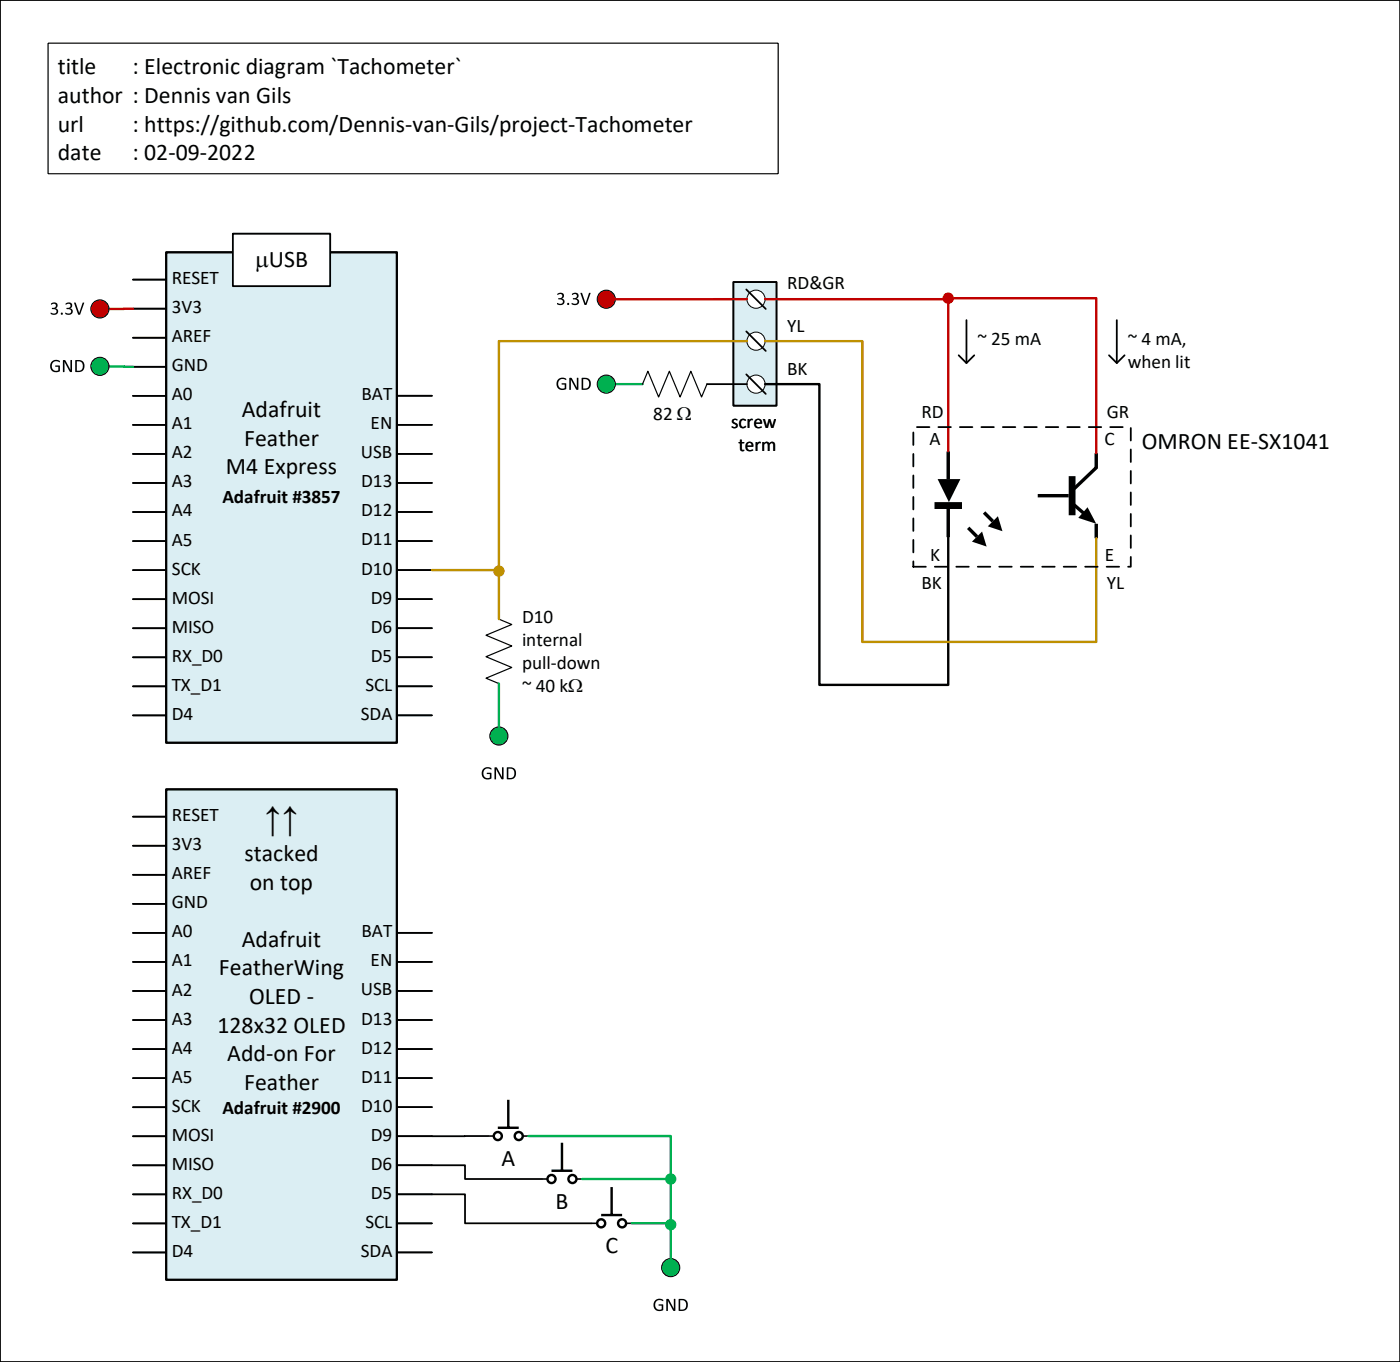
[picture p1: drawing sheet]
<svg xmlns="http://www.w3.org/2000/svg" width="207mm" height="201mm" viewBox="0 0 207 201" stroke-linecap="round" stroke-linejoin="round" font-family="sans-serif">
<path d="M0 0h207v201.3h-207z" fill="none" stroke="#000" stroke-width=".26"/>
<path d="M7.1 6.4h107.9v19.3h-107.9z" fill-rule="evenodd" fill="#fff"/>
<path d="M7.1 6.4h107.9v19.3h-107.9z" fill="none" stroke="#000" stroke-width=".15"/>
<path d="M7.1 6.4h107.9v19.3h-107.9z" fill-rule="evenodd" fill="#fff"/>
<path d="M7.1 6.4h107.9v19.3h-107.9z" fill="none" stroke="#000" stroke-width=".15"/>
<g fill="#000">
<path d="M138.2 74.2h4v1h-4zM138.6 70.8l1.7 3.4 1.7-3.4z" fill-rule="evenodd"/>
<path d="M143.7 80.1l1.5-1.5 .7 2.2zM146 77.8l1.5-1.5 .7 2.2z" fill-rule="evenodd"/>
</g>
<path d="M140.2 66.7v4.1M140.2 75.2v4.2M143.1 78l1.3 1.3M145.5 75.7l1.3 1.3" fill="none" stroke="#000" stroke-width=".51"/>
<path d="M24.6 37.3h34.1v72.5h-34.1z" fill-rule="evenodd" fill="#dbeef3"/>
<path d="M24.6 37.3h34.1v72.5h-34.1z" fill="none" stroke="#000" stroke-width=".32"/>
<g fill="none" stroke="#000" stroke-width=".25">
<path d="M19.7 41.3h4.9M19.7 45.6h4.9M19.7 49.9h4.9M19.7 54.2h4.9M19.7 58.5h4.9M58.7 58.5h5.2M19.7 62.8h4.9M19.7 67.1h4.9M19.7 71.4h4.9M19.7 75.7h4.9M19.7 80h4.9M58.7 62.8h5.2"/>
<path d="M58.7 67.1h5.2M58.7 71.4h5.2M58.7 80h5.2M58.7 75.7h5.2M19.7 84.3h4.9M19.7 88.6h4.9M19.7 92.9h4.9M19.7 97.1h4.9M58.7 84.3h5.2M58.7 88.5h5.2M58.7 92.8h5.2M58.7 97.1h5.2"/>
<path d="M19.7 101.4h4.9M19.7 105.7h4.9M58.7 105.7h5.2M58.7 101.4h5.2"/>
</g>
<path d="M34.4 34.5h14.4v7.8h-14.4z" fill-rule="evenodd" fill="#fff"/>
<path d="M34.4 34.5h14.4v7.8h-14.4z" fill="none" stroke="#000" stroke-width=".26"/>
<path d="M24.6 37.3h34.1v72.5h-34.1z" fill-rule="evenodd" fill="#dbeef3"/>
<path d="M24.6 37.3h34.1v72.5h-34.1z" fill="none" stroke="#000" stroke-width=".32"/>
<g fill="none" stroke="#000" stroke-width=".25">
<path d="M19.7 41.3h4.9M19.7 45.6h4.9M19.7 49.9h4.9M19.7 54.2h4.9M19.7 58.5h4.9M58.7 58.5h5.2M19.7 62.8h4.9M19.7 67.1h4.9M19.7 71.4h4.9M19.7 75.7h4.9M19.7 80h4.9M58.7 62.8h5.2"/>
<path d="M58.7 67.1h5.2M58.7 71.4h5.2M58.7 80h5.2M58.7 75.7h5.2M19.7 84.3h4.9M19.7 88.6h4.9M19.7 92.9h4.9M19.7 97.1h4.9M58.7 84.3h5.2M58.7 88.5h5.2M58.7 92.8h5.2M58.7 97.1h5.2"/>
<path d="M19.7 101.4h4.9M19.7 105.7h4.9M58.7 105.7h5.2M58.7 101.4h5.2"/>
</g>
<path d="M34.4 34.5h14.4v7.8h-14.4z" fill-rule="evenodd" fill="#fff"/>
<path d="M34.4 34.5h14.4v7.8h-14.4z" fill="none" stroke="#000" stroke-width=".26"/>
<path d="M153.4 73.3h4.6M158.8 74.6l1.3 1.2M162.1 67v2.1l-3.3 3.1M162.1 77.4v2.1" fill="none" stroke="#000" stroke-width=".5"/>
<path d="M160.8 75l-1.4 1.5 2.7 .9zM158 70.4h1v5.8h-1z" fill-rule="evenodd" fill="#000"/>
<path d="M24.6 116.7h34.1v72.4h-34.1z" fill-rule="evenodd" fill="#dbeef3"/>
<path d="M24.6 116.7h34.1v72.4h-34.1z" fill="none" stroke="#000" stroke-width=".32"/>
<g fill="none" stroke="#000" stroke-width=".25">
<path d="M19.7 120.7h4.9M19.7 125h4.9M19.7 129.3h4.9M19.7 133.6h4.9M19.7 137.9h4.9M58.7 137.9h5.2M19.7 142.2h4.9M19.7 146.5h4.9M19.7 150.8h4.9M19.7 155h4.9M19.7 159.3h4.9M58.7 142.2h5.2"/>
<path d="M58.7 146.5h5.2M58.7 150.7h5.2M58.7 155h5.2M58.7 159.3h5.2M19.7 163.6h4.9M19.7 167.9h4.9M19.7 172.2h4.9M19.7 176.5h4.9M58.7 167.9h5.2M58.7 172.2h5.2M58.7 176.5h5.2M58.7 163.6h5.2"/>
<path d="M19.7 180.8h4.9M19.7 185.1h4.9M58.7 180.8h5.2M58.7 185.1h5.2"/>
</g>
<path d="M24.6 116.7h34.1v72.4h-34.1z" fill-rule="evenodd" fill="#dbeef3"/>
<path d="M24.6 116.7h34.1v72.4h-34.1z" fill="none" stroke="#000" stroke-width=".32"/>
<g fill="none" stroke="#000" stroke-width=".25">
<path d="M19.7 120.7h4.9M19.7 125h4.9M19.7 129.3h4.9M19.7 133.6h4.9M19.7 137.9h4.9M58.7 137.9h5.2M19.7 142.2h4.9M19.7 146.5h4.9M19.7 150.8h4.9M19.7 155h4.9M19.7 159.3h4.9M58.7 142.2h5.2"/>
<path d="M58.7 146.5h5.2M58.7 150.7h5.2M58.7 155h5.2M58.7 159.3h5.2M19.7 163.6h4.9M19.7 167.9h4.9M19.7 172.2h4.9M19.7 176.5h4.9M58.7 167.9h5.2M58.7 172.2h5.2M58.7 176.5h5.2M58.7 163.6h5.2"/>
<path d="M19.7 180.8h4.9M19.7 185.1h4.9M58.7 180.8h5.2M58.7 185.1h5.2"/>
</g>
<path d="M19.7 45.6l-3.6 .1" fill="none" stroke="#c00000" stroke-width=".35"/>
<path d="M16.1 54.1l3.6 .1" fill="none" stroke="#00b050" stroke-width=".35"/>
<circle cx="14.8" cy="45.7" r="1.34" fill="#c00000"/>
<circle cx="14.8" cy="45.7" r="1.34" fill="none" stroke="#000" stroke-width=".15"/>
<path d="M7.6 44.8a.5 .5 0 0 1 .7 0 .5 .5 0 0 1 0 .7l-.1 .1a.51 .51 0 0 1 .4 .6 .51 .51 0 0 1-.7 .3 .26 .26 0 0 1-.3 0 .26 .26 0 0 1-.1-.3 .44 .44 0 0 0 .6 .1 .44 .44 0 0 0 .2-.5l-.6-.1v-.2a.35 .35 0 0 0 .5-.1 .35 .35 0 0 0-.2-.5l-.4 .1zM9 46.4a.16 .16 0 0 1 .3 0 .16 .16 0 0 1-.3 0zM9.7 44.8a.5 .5 0 0 1 .8 0 .5 .5 0 0 1-.1 .7l-.1 .1a.51 .51 0 0 1 .4 .6 .51 .51 0 0 1-.7 .3 .26 .26 0 0 1-.3 0 .26 .26 0 0 1 0-.3 .44 .44 0 0 0 .5 .1 .44 .44 0 0 0 .2-.5l-.5-.1v-.2a.35 .35 0 0 0 .5-.1 .35 .35 0 0 0-.2-.5l-.5 .1zM11 44.7l.2 .1 .5 1.5 .5-1.6h.2l-.6 1.8h-.3z" fill="#000"/>
<circle cx="14.8" cy="54.1" r="1.34" fill="#00b050"/>
<circle cx="14.8" cy="54.1" r="1.34" fill="none" stroke="#000" stroke-width=".15"/>
<path d="M7.7 53.4a.71 .71 0 0 1 1.2 .1 1.19 1.19 0 0 0-1.1 .1 .7 .7 0 0 0-.1 .9 .7 .7 0 0 0 .9 .2v-.5h-.4v-.2h.6l.1 .8a.9 .9 0 0 1-1.3-.1 .9 .9 0 0 1 .1-1.3zM9.3 53.2l.4 .1 .7 1.4v-1.5h.2v1.7a.24 .24 0 0 1-.4-.1l-.7-1.3v1.5h-.2zM11.1 53.2a.95 .95 0 0 1 1.4 .9 .95 .95 0 0 1-1.4 .9zM11.4 53.4v1.4a.72 .72 0 0 0 .8-.7 .72 .72 0 0 0-.8-.7z" fill="#000"/>
<path d="M91 56.8h4" fill="none" stroke="#00b050" stroke-width=".35"/>
<circle cx="89.6" cy="44.2" r="1.34" fill="#c00000"/>
<circle cx="89.6" cy="44.2" r="1.34" fill="none" stroke="#000" stroke-width=".15"/>
<path d="M82.4 43.4a.5 .5 0 0 1 .8-.1 .5 .5 0 0 1-.1 .8h-.1a.51 .51 0 0 1 .4 .7 .51 .51 0 0 1-.7 .3 .27 .27 0 0 1-.3 0 .27 .27 0 0 1 0-.3 .67 .67 0 0 0 .8-.1 .46 .46 0 0 0-.6-.5v-.1a.35 .35 0 0 0 .5-.2 .35 .35 0 0 0-.2-.4l-.5 .1zM83.8 44.9a.16 .16 0 0 1 .3 0 .16 .16 0 0 1-.3 0zM84.6 43.4a.5 .5 0 0 1 .8-.1 .5 .5 0 0 1-.1 .8h-.1a.51 .51 0 0 1 .4 .7 .51 .51 0 0 1-.7 .3 .27 .27 0 0 1-.3 0 .27 .27 0 0 1-.1-.3 .67 .67 0 0 0 .9-.1 .46 .46 0 0 0-.7-.5v-.1a.35 .35 0 0 0 .5-.2 .35 .35 0 0 0-.1-.4l-.5 .1zM85.8 43.3h.3l.5 1.5 .5-1.5h.2l-.6 1.8-.3-.1z" fill="#000"/>
<circle cx="89.6" cy="56.8" r="1.34" fill="#00b050"/>
<circle cx="89.6" cy="56.8" r="1.34" fill="none" stroke="#000" stroke-width=".15"/>
<path d="M82.5 56.1a.71 .71 0 0 1 1.2 0v.1a1.18 1.18 0 0 0-1 0 .7 .7 0 0 0-.1 .9 .7 .7 0 0 0 .9 .3v-.6h-.5v-.2l.7 .1v.7a.91 .91 0 0 1-1.3-.1 .91 .91 0 0 1 .1-1.2zM84.2 55.9h.3l.8 1.4v-1.4h.2v1.6a.23 .23 0 0 1-.4-.1l-.7-1.3v1.5h-.2zM86 55.9a.95 .95 0 0 1 1.3 .8 .95 .95 0 0 1-1.3 .9zM86.2 56v1.4a.71 .71 0 0 0 .9-.7 .71 .71 0 0 0-.9-.7z" fill="#000"/>
<path d="M108.4 41.7h6.4v18.2h-6.4z" fill-rule="evenodd" fill="#dbeef3"/>
<path d="M108.4 41.7h6.4v18.2h-6.4z" fill="none" stroke="#000" stroke-width=".26"/>
<circle cx="111.8" cy="50.4" r="1.34" fill="#fff"/>
<circle cx="111.8" cy="50.4" r="1.34" fill="none" stroke="#000" stroke-width=".15"/>
<path d="M110.3 49l2.9 2.9" fill="none" stroke="#000" stroke-width=".26"/>
<circle cx="111.8" cy="50.4" r="1.34" fill="#fff"/>
<circle cx="111.8" cy="50.4" r="1.34" fill="none" stroke="#000" stroke-width=".15"/>
<path d="M110.3 49l2.9 2.9" fill="none" stroke="#000" stroke-width=".26"/>
<circle cx="111.8" cy="56.8" r="1.34" fill="#fff"/>
<circle cx="111.8" cy="56.8" r="1.34" fill="none" stroke="#000" stroke-width=".15"/>
<path d="M110.3 55.3l2.9 2.9" fill="none" stroke="#000" stroke-width=".26"/>
<circle cx="111.8" cy="56.8" r="1.34" fill="#fff"/>
<circle cx="111.8" cy="56.8" r="1.34" fill="none" stroke="#000" stroke-width=".15"/>
<path d="M110.3 55.3l2.9 2.9" fill="none" stroke="#000" stroke-width=".26"/>
<circle cx="111.8" cy="44.2" r="1.34" fill="#fff"/>
<circle cx="111.8" cy="44.2" r="1.34" fill="none" stroke="#000" stroke-width=".15"/>
<path d="M110.3 42.8l2.9 2.9" fill="none" stroke="#000" stroke-width=".26"/>
<circle cx="111.8" cy="44.2" r="1.34" fill="#fff"/>
<circle cx="111.8" cy="44.2" r="1.34" fill="none" stroke="#000" stroke-width=".15"/>
<path d="M110.3 42.8l2.9 2.9" fill="none" stroke="#000" stroke-width=".26"/>
<path d="M108.4 41.7h6.4v18.2h-6.4z" fill-rule="evenodd" fill="#dbeef3"/>
<path d="M108.4 41.7h6.4v18.2h-6.4z" fill="none" stroke="#000" stroke-width=".26"/>
<circle cx="111.8" cy="50.4" r="1.34" fill="#fff"/>
<circle cx="111.8" cy="50.4" r="1.34" fill="none" stroke="#000" stroke-width=".15"/>
<path d="M110.3 49l2.9 2.9" fill="none" stroke="#000" stroke-width=".26"/>
<circle cx="111.8" cy="56.8" r="1.34" fill="#fff"/>
<circle cx="111.8" cy="56.8" r="1.34" fill="none" stroke="#000" stroke-width=".15"/>
<path d="M110.3 55.3l2.9 2.9" fill="none" stroke="#000" stroke-width=".26"/>
<circle cx="111.8" cy="44.2" r="1.34" fill="#fff"/>
<circle cx="111.8" cy="44.2" r="1.34" fill="none" stroke="#000" stroke-width=".15"/>
<path d="M110.3 42.8l2.9 2.9" fill="none" stroke="#000" stroke-width=".26"/>
<path d="M110.4 44.2h-19.4" fill="none" stroke="#c00000" stroke-width=".35"/>
<path d="M95 56.8l.8-1.9 1.6 3.8 1.6-3.8 1.5 3.8 1.6-3.8 1.6 3.8 .8-1.9" fill="none" stroke="#000" stroke-width=".18"/>
<circle cx="140.2" cy="44.1" r=".84" fill="#c00000"/>
<path d="M113.1 44.2h26.3M140.2 44.9v21.8M141 44.1h21.1v22.9" fill="none" stroke="#c00000" stroke-width=".35"/>
<path d="M113.1 56.8h8v44.4h19.1v-21.8" fill="none" stroke="#000" stroke-width=".35"/>
<path d="M110.4 50.4h-36.6v33.2M113.1 50.4h14.4v44.5h34.6v-15.4" fill="none" stroke="#bf9000" stroke-width=".35"/>
<path d="M135 63.1h32.2v20.7h-32.2z" fill="none" stroke="#000" stroke-width=".26" stroke-dasharray="1.9 1.3"/>
<path d="M104.5 56.8h5.9" fill="none" stroke="#000" stroke-width=".26"/>
<path d="M73.8 91.5l1.9 .8-3.9 1.6 3.9 1.6-3.9 1.6 3.9 1.5-3.9 1.6 2 .8" fill="none" stroke="#000" stroke-width=".18"/>
<circle cx="73.8" cy="108.8" r="1.34" fill="#00b050"/>
<circle cx="73.8" cy="108.8" r="1.34" fill="none" stroke="#000" stroke-width=".15"/>
<path d="M71.5 113.6a.71 .71 0 0 1 1.2 .1h-.1a1.18 1.18 0 0 0-1 .1 .7 .7 0 0 0-.1 .9 .7 .7 0 0 0 .9 .2v-.5h-.4v-.2h.6l.1 .8a.91 .91 0 0 1-1.3-.1 .91 .91 0 0 1 .1-1.3zM73.1 113.4l.4 .1 .7 1.4v-1.5h.2v1.7a.24 .24 0 0 1-.4-.1l-.7-1.3v1.4l-.2 .1zM74.9 113.4a.95 .95 0 0 1 1.4 .9 .95 .95 0 0 1-1.4 .9zM75.2 113.6v1.4a.71 .71 0 0 0 .8-.7 .71 .71 0 0 0-.8-.7z" fill="#000"/>
<path d="M73.8 101v6.4" fill="none" stroke="#00b050" stroke-width=".35"/>
<circle cx="73.8" cy="84.4" r=".84" fill="#bf9000"/>
<path d="M63.9 84.3h9M73.8 85.2v6.3" fill="none" stroke="#bf9000" stroke-width=".35"/>
<path d="M72.2 167.9h.8M77.3 167.9h.8M80.1 174.3h.8M85.2 174.3h.9M87.4 180.8h.9M92.6 180.8h.8" fill="none" stroke="#000" stroke-width=".24"/>
<g fill="none" stroke="#000" stroke-width=".36">
<path d="M73.6 166.7h3.1M75.1 162.5v4.2M81.5 173h3.1M83.1 168.9v4.1M88.9 179.6h3.1M90.4 175.4v4.2"/>
<circle cx="73.6" cy="167.9" r=".6"/>
<circle cx="76.7" cy="167.9" r=".6"/>
<circle cx="81.5" cy="174.3" r=".6"/>
<circle cx="84.6" cy="174.3" r=".6"/>
<circle cx="88.9" cy="180.8" r=".6"/>
<circle cx="92" cy="180.8" r=".59"/>
</g>
<path d="M63.9 172.2h4.8v2.1h11.4M63.9 176.5h4.8v4.3h18.7M72.2 167.9h-8.3" fill="none" stroke="#000" stroke-width=".26"/>
<circle cx="99.2" cy="187.3" r="1.34" fill="#00b050"/>
<circle cx="99.2" cy="187.3" r="1.34" fill="none" stroke="#000" stroke-width=".15"/>
<path d="M96.9 192.2a.71 .71 0 0 1 1.2 0l-.1 .1a1.19 1.19 0 0 0-1 0 .7 .7 0 0 0-.1 1 .7 .7 0 0 0 .9 .2v-.5h-.4v-.2h.6l.1 .8a.91 .91 0 0 1-1.3-.1 .91 .91 0 0 1 .1-1.3zM98.5 192h.4l.7 1.4v-1.4h.2v1.7a.23 .23 0 0 1-.4-.1l-.7-1.4v1.5h-.2zM100.3 192a.95 .95 0 0 1 1.4 .9 .95 .95 0 0 1-1.4 .8zM100.6 192.2v1.4a.71 .71 0 0 0 .8-.7 .71 .71 0 0 0-.8-.7z" fill="#000"/>
<g fill="#00b050">
<circle cx="99.2" cy="181" r=".84"/>
<circle cx="99.2" cy="174.3" r=".84"/>
</g>
<path d="M78.1 167.9h21.1v5.5M86.1 174.3h12.2M99.2 175.1v5.1M93.4 180.8h4.9M99.2 181.8v4.2" fill="none" stroke="#00b050" stroke-width=".35"/>
<path d="M141.7 52.5l1.2 1.2 1.1-1.2M142.9 47.3v6.4M163.9 52.5l1.2 1.2 1.2-1.2M165.1 47.3v6.4" fill="none" stroke="#000" stroke-width=".26"/>
<text font-size="5.1" x="39.1" y="122.5">↑↑</text>
<g font-size="3.5">
<text x="8.5" y="11">title</text>
<text x="19.6" y="11">: Electronic diagram `Tachometer`</text>
<text x="8.5" y="15.2">author : Dennis van Gils</text>
<text x="8.5" y="19.4">url</text>
<text x="8.5" y="23.7">date</text>
<text x="19.6" y="19.4">: https://github.com/Dennis-van-Gils/project-Tachometer</text>
<text x="19.6" y="23.7">: 02-09-2022</text>
<text x="37.7" y="39.5">mUSB</text>
<text x="35.8" y="61.6">Adafruit</text>
<text x="36.1" y="65.9">Feather</text>
<text x="33.4" y="70.1">M4 Express</text>
<text x="168.8" y="66.3">OMRON EE-SX1041</text>
<text x="36.1" y="127.2">stacked</text>
<text x="36.9" y="131.5">on top</text>
<text x="35.8" y="139.9">Adafruit</text>
<text x="32.4" y="144.2">FeatherWing</text>
<text x="36.8" y="148.4">OLED -</text>
<text x="32.1" y="152.6">128x32 OLED</text>
<text x="33.6" y="156.9">Add-on For</text>
<text x="36.1" y="161.1">Feather</text>
<text x="74.1" y="172.3">A</text>
<text x="82.1" y="178.7">B</text>
<text x="89.5" y="185.2">C</text>
</g>
<g font-size="2.8">
<text x="25.4" y="42">RESET</text>
<text x="25.4" y="46.3">3V3</text>
<text x="116.4" y="42.7">RD&amp;GR</text>
<text x="25.4" y="50.6">AREF</text>
<text x="116.4" y="49">YL</text>
<text x="144.5" y="51.1">~ 25 mA</text>
<text x="166.7" y="51.1">~ 4 mA,</text>
<text x="25.4" y="54.9">GND</text>
<text x="25.4" y="59.2">A0</text>
<text x="53.5" y="59.1">BAT</text>
<text x="116.4" y="55.4">BK</text>
<text x="166.7" y="54.4">when lit</text>
<text x="25.4" y="63.5">A1</text>
<text x="54.8" y="63.4">EN</text>
<text x="96.6" y="62.1">82 W</text>
<text x="108.1" y="63.3">screw</text>
<text x="136.2" y="61.7">RD</text>
<text x="137.4" y="65.8">A</text>
<text x="163.3" y="65.8">C</text>
<text x="163.6" y="61.7">GR</text>
<text x="25.4" y="67.7">A2</text>
<text x="53.4" y="67.7">USB</text>
<text x="109.2" y="66.7">term</text>
<text x="25.4" y="72">A3</text>
<text x="25.4" y="76.3">A4</text>
<text x="32.9" y="74.3">Adafruit #3857</text>
<text x="53.4" y="72">D13</text>
<text x="53.4" y="76.3">D12</text>
<text x="25.4" y="80.6">A5</text>
<text x="53.4" y="80.6">D11</text>
<text x="137.5" y="82.9">K</text>
<text x="163.3" y="82.9">E</text>
<text x="25.4" y="84.9">SCK</text>
<text x="25.4" y="89.2">MOSI</text>
<text x="53.4" y="84.9">D10</text>
<text x="54.8" y="89.2">D9</text>
<text x="136.2" y="87.1">BK</text>
<text x="163.6" y="87.1">YL</text>
<text x="25.4" y="93.5">MISO</text>
<text x="54.8" y="93.5">D6</text>
<text x="77.2" y="92">D10</text>
<text x="77.2" y="95.4">internal</text>
<text x="25.4" y="97.8">RX_D0</text>
<text x="54.8" y="97.8">D5</text>
<text x="77.2" y="98.8">pull-down</text>
<text x="25.4" y="102.1">TX_D1</text>
<text x="25.4" y="106.4">D4</text>
<text x="53.3" y="106.4">SDA</text>
<text x="54" y="102.1">SCL</text>
<text x="77.2" y="102.2">~ 40 kW</text>
<text x="25.4" y="121.4">RESET</text>
<text x="25.4" y="125.7">3V3</text>
<text x="25.4" y="130">AREF</text>
<text x="25.4" y="134.2">GND</text>
<text x="25.4" y="138.5">A0</text>
<text x="25.4" y="142.8">A1</text>
<text x="53.5" y="138.5">BAT</text>
<text x="54.8" y="142.8">EN</text>
<text x="25.4" y="147.1">A2</text>
<text x="53.4" y="147.1">USB</text>
<text x="25.4" y="151.4">A3</text>
<text x="25.4" y="155.7">A4</text>
<text x="53.4" y="151.4">D13</text>
<text x="53.4" y="155.7">D12</text>
<text x="25.4" y="160">A5</text>
<text x="53.4" y="160">D11</text>
<text x="25.4" y="164.3">SCK</text>
<text x="32.9" y="164.7">Adafruit #2900</text>
<text x="53.4" y="164.3">D10</text>
<text x="25.4" y="168.6">MOSI</text>
<text x="25.4" y="172.9">MISO</text>
<text x="54.8" y="168.6">D9</text>
<text x="54.8" y="172.9">D6</text>
<text x="25.4" y="177.2">RX_D0</text>
<text x="54.8" y="177.2">D5</text>
<text x="25.4" y="181.5">TX_D1</text>
<text x="25.4" y="185.8">D4</text>
<text x="53.3" y="185.8">SDA</text>
<text x="54" y="181.5">SCL</text>
</g>
</svg>
